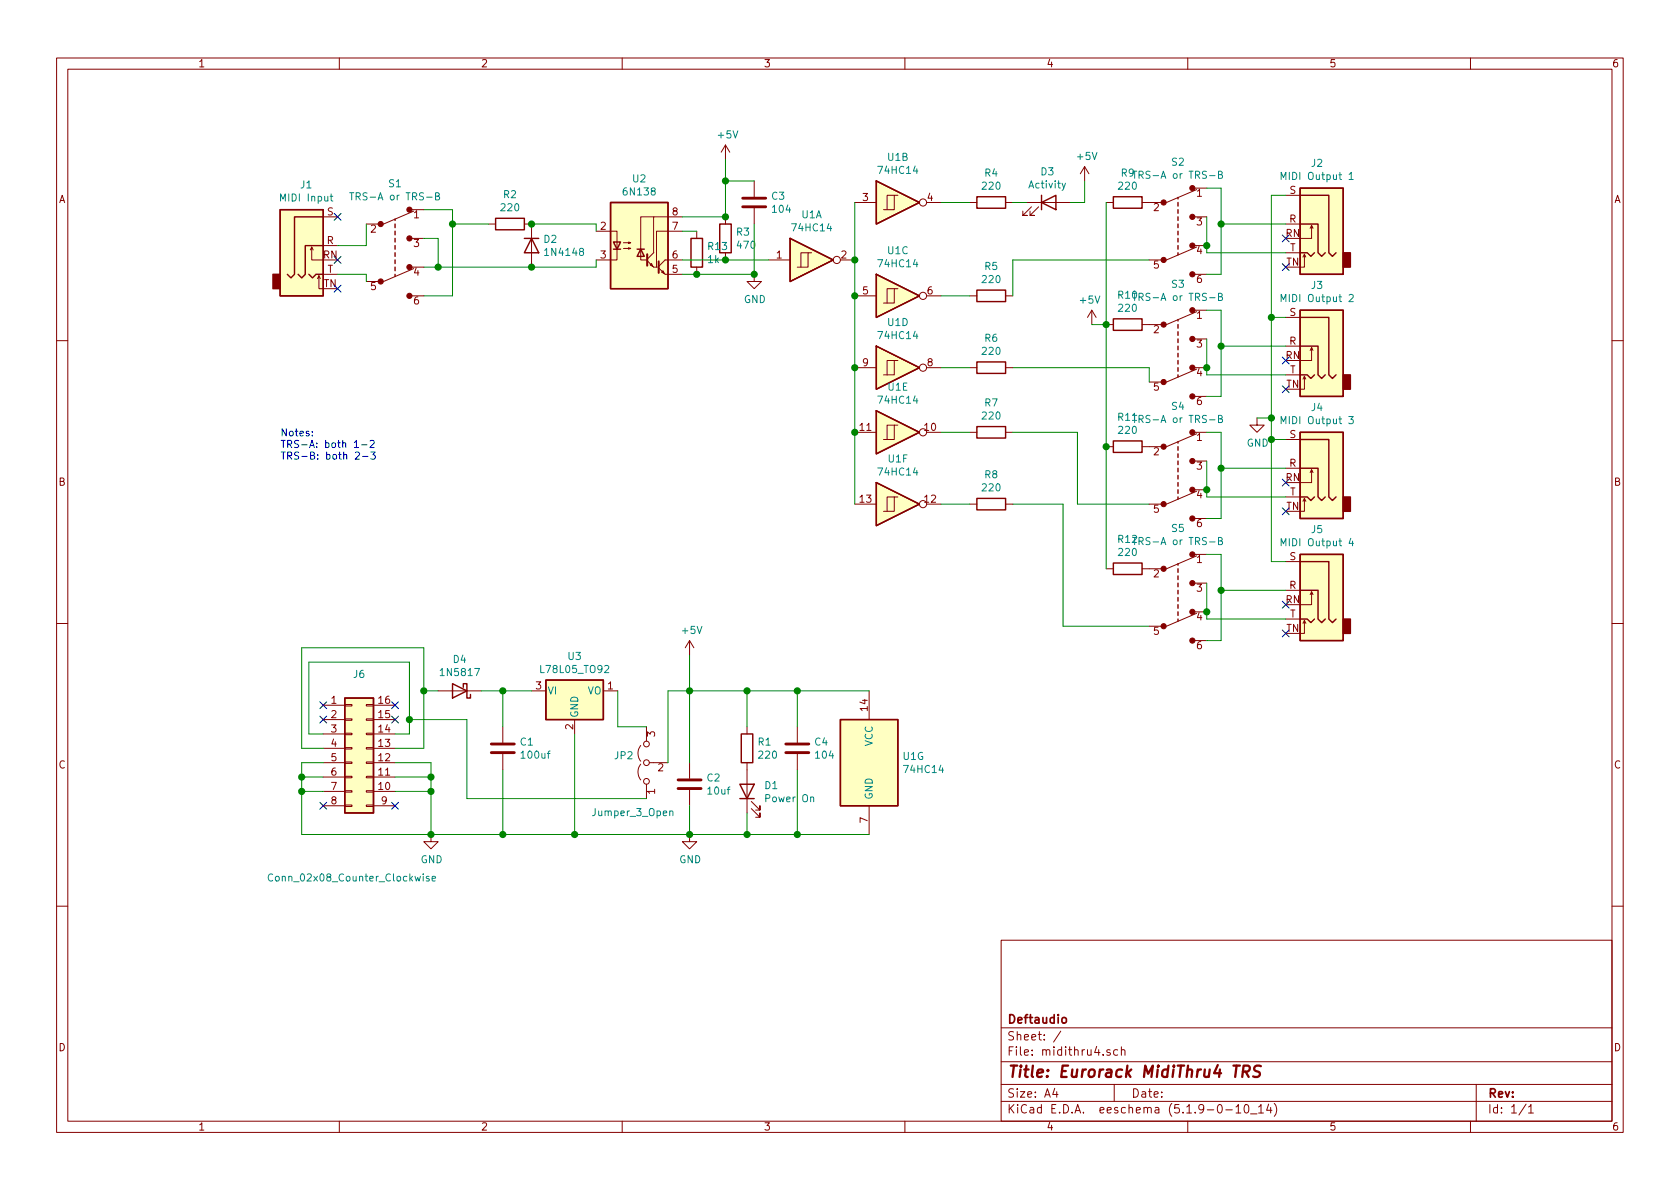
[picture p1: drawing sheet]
<svg xmlns="http://www.w3.org/2000/svg" width="297mm" height="210mm" viewBox="0 0 297 210" stroke-linecap="round" stroke-linejoin="round" font-family="sans-serif">
<g fill="none" stroke="#840000" stroke-width=".18">
<path d="M10 10.3h277v189.9h-277zM12 12.2h273v186.1h-273zM60 10.3v1.9M110 10.3v1.9M160 10.3v1.9M210 10.3v1.9M260 10.3v1.9M57.1 38.3h2.6M64.8 39.6h2.5M72.4 37.1h2.5M73.2 37.3l-5.4 2.3M86.4 39.6h1.2"/>
<path d="M92.7 39.6h1.3v7.6M115.6 38.3h-2.3v7.7h1M120.6 38.3h-5v6.4l-1.2 1.1M128.3 25.6l-.8 1.3M128.3 25.6v2.6M128.3 38.3v1.3M128.3 25.6l.7 1.3M133.3 32v2.8M133.3 36.8v2.8M151.1 35.8h3.8M158.1 34.5h-1.3v2.6M158.7 34.5h-.6v2.6h-1.9"/>
<path d="M163.8 35.8h2.6M171.4 35.8h1.3M177.8 35.8h1.3M181.6 35.8h7.6M182.4 36.6l-1.6 1.5h.8h-.8v-.8M183.6 36.6l-1.5 1.5h.8h-.8v-.8M191.8 29.5l-.8 1.2M191.8 29.5v2.5M191.8 29.5l.7 1.2M195.6 35.8h1.2M201.9 35.8h3.8M210.8 33.3h2.6"/>
<path d="M210.8 38.3h2.6M211.6 33.5l-5.4 2.3M227.3 39.6h2.6M227.3 34.5h2.6M231.9 39.9l-.3 .5M54.9 44.2l.2-.5v2.3h2M55.1 43.7l.3 .5M56.1 49.3l.3-.5v2.2h.7M56.4 48.8l.2 .5M57.1 43.4h2.6M57.1 48.5h2.6M64.8 49.8h2.5"/>
<path d="M72.4 52.3h2.5M72.4 47.2h2.5M72.4 42.2h2.5M73.2 47.5l-5.4 2.3M105.4 40.9h3.7v5.1h-3.7M110.2 43.9h1.3l-.4 .2v-.3l.4 .1M110.2 42.9h1.3l-.4 .1v-.2l.4 .1M114.4 46.1l1.2 1.1h.6M114.9 46.9l.3-.3 .2 .5zM116.5 47.4l1.1 1.1h3M117 48.1l.2-.2 .3 .5zM120.6 40.9h-4.5v6.3"/>
<path d="M120.6 46h-3l-1.1 1.1M123.2 40.9v1.3M123.2 47.2v1.3M128.3 44.7v1.3M133.3 48.5v1.3h1.3l-1.3 1.2-1.2-1.2h1.2M135.9 46h3.8M142.9 44.7h-1.3v2.5M143.5 44.7h-.6v2.5h-1.9M148.6 46h2.5M151.1 52.3h3.8M158.1 51h-1.3v2.6M158.7 51h-.6v2.6h-1.9"/>
<path d="M163.8 52.3h2.6M171.4 52.3h1.3M177.8 52.3h1.3M193 54.9l.8 1.2M193 54.9v2.5M193 54.9l-.7 1.2M195.6 57.4h1.2M201.9 57.4h3.8M203.2 46h2.5M210.8 43.4h2.6M210.8 48.5h2.6M210.8 54.9h2.6"/>
<path d="M210.8 59.9h2.6M211.6 43.7l-5.4 2.3M211.6 55.1l-5.4 2.3M227.3 56.1h2.6M227.3 44.7h2.6M230.6 45l-.2 .5M230.9 45.5l-.3-.5v2.2h-.7M232.2 40.4l-.3-.5v2.3h-2M10 60.2h2M151.1 65h3.8M151.1 76.4h3.8M158.1 63.7h-1.3v2.6"/>
<path d="M158.1 75.2h-1.3v2.5M158.7 63.7h-.6v2.6h-1.9M158.7 75.2h-.6v2.5h-1.9M163.8 65h2.6M163.8 76.4h2.6M171.4 65h1.3M171.4 76.4h1.3M177.8 65h1.3M177.8 76.4h1.3M195.6 79h1.2M201.9 79h3.8M203.2 67.6h2.5"/>
<path d="M210.8 65h2.6M210.8 76.4h2.6M210.8 70.1h2.6M211.6 65.3l-5.4 2.3M211.6 76.7l-5.4 2.3M222.2 73.9v1.3h1.3l-1.3 1.2-1.2-1.2h1.2M227.3 77.7h2.6M227.3 61.2h2.6M227.3 66.3h2.6M230.6 66.5l-.2 .6M230.9 67.1l-.3-.6v2.3h-.7M231.9 61.5l-.3 .5"/>
<path d="M232.2 62l-.3-.5v2.2h-2M285 60.2h2M151.1 89.1h3.8M158.1 87.9h-1.3v2.5M158.7 87.9h-.6v2.5h-1.9M163.8 89.1h2.6M171.4 89.1h1.3M177.8 89.1h1.3M203.2 89.1h2.5M210.8 81.5h2.6M210.8 86.6h2.6M210.8 91.7h2.6"/>
<path d="M210.8 98h2.6M211.6 86.9l-5.4 2.2M211.6 98.3l-5.4 2.3M227.3 99.3h2.6M227.3 82.8h2.6M227.3 87.9h2.6M230.6 88.1l-.2 .5M230.9 88.6l-.3-.5v2.3h-.7M231.9 83.1l-.3 .5M232.2 83.6l-.3-.5v2.2h-2M10 110.3h2M121.9 113.3v2.5"/>
<path d="M121.9 113.3l-.7 1.2M121.9 113.3l.8 1.2M195.6 100.6h1.2M201.9 100.6h3.8M203.2 110.7h2.5M210.8 103.1h2.6M210.8 108.2h2.6M210.8 113.3h2.6M211.6 108.5l-5.4 2.2M227.3 104.4h2.6M227.3 109.5h2.6M230.6 109.7l-.2 .5"/>
<path d="M230.9 110.2l-.3-.5v2.3h-.7M231.9 104.6l-.3 .6M232.2 105.2l-.3-.6v2.3h-2M285 110.3h2M57.1 134.9h3.9M57.1 124.7h3.9M57.1 139.9h3.9M57.1 137.4h3.9M57.1 132.3h3.9M57.1 129.8h3.9M57.1 127.2h3.9M61 137.3h1.2v.2h-1.2z"/>
<path d="M61 139.8h1.2v.3h-1.2zM61 134.7h1.2v.3h-1.2zM61 129.7h1.2v.2h-1.2zM61 127.1h1.2v.3h-1.2zM61 124.6h1.2v.2h-1.2zM61 132.2h1.2v.3h-1.2zM64.8 137.3h1.2v.2h-1.2zM64.8 139.8h1.2v.3h-1.2zM64.8 134.7h1.2v.3h-1.2zM64.8 129.7h1.2v.2h-1.2zM64.8 127.1h1.2v.3h-1.2zM64.8 124.6h1.2v.2h-1.2z"/>
<path d="M64.8 132.2h1.2v.3h-1.2zM66 134.9h3.8M66 124.7h3.8M66 139.9h3.8M66 137.4h3.8M66 132.3h3.8M66 129.8h3.8M66 127.2h3.8M77.5 122.2h7.6M88.9 128.5v2.8M88.9 133.3v2.8M94 122.2h2.5"/>
<path d="M101.6 127.2v2.6M106.7 122.2h2.5M113.3 135.1a2.26 2.26 0 0 0 0 2.8M113.3 131.8a2.26 2.26 0 0 0 0 2.8M114.3 128.5v2.6M114.3 138.7v2.5M114.8 134.9h3.3M121.9 134.9v2.8M121.9 139.7v2.8M132.1 128.5v1.3M132.1 134.9v8.9M141 128.5v2.8"/>
<path d="M141 133.3v2.8M153.7 122.2v5M57.1 142.5h3.9M61 142.4h1.2v.2h-1.2zM64.8 142.4h1.2v.2h-1.2zM66 142.5h3.8M76.2 147.6v1.2h1.3l-1.3 1.3-1.3-1.3h1.3M121.9 147.6v1.2h1.3l-1.3 1.3-1.3-1.3h1.3M132.8 143l1.6 1.5v-.7v.7h-.8M132.8 141.7l1.6 1.6v-.8v.8h-.8M153.7 142.5v5.1M10 160.2h2"/>
<path d="M177 166.3h108v32h-108zM285 160.2h2M60 198.3v1.9M110 198.3v1.9M160 198.3v1.9M177 194.8h108M177 191.8h108M177 187.8h108M177 181.8h108M186.5 192.5l-.4 1h1M186.8 193v1M187.6 182.3l-1.3 2"/>
<path d="M196.3 185.7a.37 .37 0 0 0-.6 .1l.1 .2 .5 .2v.1l-.2 .3-.4-.1M197 191.8v3M197.6 185.7l-.4-.1-.3 .3 .1 .6 .2 .1 .4-.1M198.3 185.7a.37 .37 0 0 1 .6 .1v.8M198.3 185.1v1.5M210 198.3v1.9M216.7 196.3h1.2M218.5 195.8l.4-.5v1.5M218.5 196.8h.9M220.1 195.5l.3-.2a.94 .94 0 0 1 0 1.5 .82 .82 0 0 1-.3-1.3zM221.1 197h1.1M222.5 195.8l.5-.5v1.5"/>
<path d="M222.5 196.8h.9M224.3 195.2l-.3 1.1h.9M224.7 195.8v1M225.3 195.1a1.71 1.71 0 0 1 0 2.3M260 198.3v1.9M261 191.8v6.5M269.8 195.2l-1.2 2M270.3 195.8l.4-.5v1.5M270.3 196.8h.8"/>
<circle cx="163.2" cy="35.8" r=".63"/>
<circle cx="148" cy="46" r=".63"/>
<circle cx="163.2" cy="52.3" r=".63"/>
<circle cx="163.2" cy="76.4" r=".63"/>
<circle cx="163.2" cy="65" r=".63"/>
<circle cx="163.2" cy="89.1" r=".63"/>
<circle cx="114.3" cy="138.2" r=".51"/>
<circle cx="114.3" cy="134.9" r=".51"/>
<circle cx="114.3" cy="131.6" r=".51"/>
</g>
<path d="M218.1 188.4h1.1M219.8 189.5h.7a.56 .56 0 0 0 .5-.5 .56 .56 0 0 0-.4-.6h-.7l-.3 2M220.2 189.5l.6 .9M222.9 188.5l-.7-.1-.3 .2a.46 .46 0 0 0 .2 .8l.3 .1a.48 .48 0 0 1 .4 .5 .48 .48 0 0 1-.5 .4l-.7-.1" fill="none" stroke="#840000" stroke-width=".41"/>
<path d="M187.8 180.1l.2-.2 .5 .2v.7l-.3 .1-.4-.1z" fill="none" stroke="#840000" stroke-width=".3"/>
<g fill="#840000" stroke="#840000" stroke-width=".18">
<circle cx="205.7" cy="46" r=".46"/>
<circle cx="205.7" cy="35.8" r=".46"/>
<circle cx="210.8" cy="48.5" r=".46"/>
<circle cx="210.8" cy="43.4" r=".46"/>
<circle cx="210.8" cy="38.3" r=".46"/>
<circle cx="210.8" cy="33.3" r=".46"/>
<circle cx="205.7" cy="67.6" r=".46"/>
<circle cx="205.7" cy="57.4" r=".46"/>
<circle cx="210.8" cy="70.1" r=".46"/>
<circle cx="210.8" cy="65" r=".46"/>
<circle cx="210.8" cy="59.9" r=".46"/>
<circle cx="210.8" cy="54.9" r=".46"/>
<circle cx="205.7" cy="89.1" r=".46"/>
<circle cx="205.7" cy="79" r=".46"/>
<circle cx="210.8" cy="91.7" r=".46"/>
<circle cx="210.8" cy="86.6" r=".46"/>
<circle cx="210.8" cy="81.5" r=".46"/>
<circle cx="210.8" cy="76.4" r=".46"/>
<circle cx="205.7" cy="110.7" r=".46"/>
<circle cx="205.7" cy="100.6" r=".46"/>
<circle cx="210.8" cy="113.3" r=".46"/>
<circle cx="210.8" cy="108.2" r=".46"/>
<circle cx="210.8" cy="103.1" r=".46"/>
<circle cx="210.8" cy="98" r=".46"/>
<circle cx="67.3" cy="49.8" r=".46"/>
<circle cx="67.3" cy="39.6" r=".46"/>
<circle cx="72.4" cy="52.3" r=".46"/>
<circle cx="72.4" cy="47.2" r=".46"/>
<circle cx="72.4" cy="42.2" r=".46"/>
<circle cx="72.4" cy="37.1" r=".46"/>
</g>
<g fill="none" stroke="#840000" stroke-width=".25">
<path d="M49.5 37.1h7.6v15.2h-7.6zM57.1 38.3h-5v10.2l-.7 .6-.6-.6M69.8 38.7v.3M69.8 39.6v.7M87.6 38.6h5.1v2h-5.1zM107.9 35.8h10.2v15.2h-10.2zM127.3 39.6h2v5.1h-2zM154.9 32l7.7 3.8-7.7 3.8zM172.7 34.8h5.1v2h-5.1zM184.1 35.8l2.6-1.3v2.6zM184.1 34.5v2.6M196.8 34.8h5.1v2h-5.1z"/>
<path d="M208.3 34.9v.3M208.3 35.8v.6M208.3 37.1v.6M208.3 38.3v.7M208.3 39.6v.7M229.9 33.3h7.6v15.2h-7.6zM229.9 39.6h3.1v5.1l.7 .6 .6-.6M229.9 34.5h5v10.2l.7 .6 .6-.6M54.6 48.5l.6 .6 .7-.6h1.2M57.1 43.4h-3.1v5.1l-.7 .6-.6-.6M69.8 40.9v.6M69.8 42.2v.6"/>
<path d="M69.8 43.4v.7M69.8 44.7v.6M69.8 46v.6M69.8 47.2v.7M69.8 48.5v.4M92.7 42.2h2.5M94 42.2l1.2 2.5h-2.5zM108.5 42.8h1.2l-.6 1.3zM108.5 44.1h1.2M112.6 44.1h1.3M113.3 44.1l.6 1.2h-1.3zM122.2 42.2h2v5h-2z"/>
<path d="M139.7 42.2l7.6 3.8-7.6 3.8zM154.9 48.5l7.7 3.8-7.7 3.8zM172.7 51.3h5.1v2h-5.1zM196.8 56.4h5.1v2h-5.1zM208.3 40.9v.6M208.3 42.2v.6M208.3 43.4v.7M208.3 44.7v.4M208.3 56.5v.3M208.3 57.4v.6M208.3 58.7v.6M208.3 59.9v.7"/>
<path d="M229.9 54.9h7.6v15.2h-7.6zM229.9 56.1h5v10.2l.7 .6 .6-.6M229.9 44.7h1.2l.7 .6 .6-.6M154.9 61.2l7.7 3.8-7.7 3.8zM154.9 72.6l7.7 3.8-7.7 3.9zM172.7 64h5.1v2h-5.1zM172.7 75.4h5.1v2.1h-5.1zM196.8 78h5.1v2h-5.1zM208.3 61.2v.6M208.3 62.5v.6M208.3 63.7v.7M208.3 65v.7"/>
<path d="M208.3 66.3v.4M208.3 78.1v.3M208.3 79v.6M229.9 76.4h7.6v15.3h-7.6zM229.9 77.7h5v10.2l.7 .6 .6-.6M229.9 66.3h1.2l.7 .6 .6-.6M229.9 61.2h3.1v5.1l.7 .6 .6-.6M154.9 85.3l7.7 3.8-7.7 3.9zM172.7 88.1h5.1v2.1h-5.1zM196.8 99.6h5.1v2h-5.1zM208.3 80.3v.6M208.3 81.5v.7"/>
<path d="M208.3 82.8v.6M208.3 84.1v.6M208.3 85.3v.7M208.3 86.6v.6M208.3 87.9v.4M208.3 99.7v.2M229.9 98h7.6v15.3h-7.6zM229.9 99.3h5v10.2l.7 .6 .6-.6M229.9 87.9h1.2l.7 .6 .6-.6M229.9 82.8h3.1v5.1l.7 .6 .6-.6M208.3 100.6v.6M208.3 101.8v.7"/>
<path d="M208.3 103.1v.7M208.3 104.4v.6M208.3 105.7v.6M208.3 106.9v.7M208.3 108.2v.6M208.3 109.5v.3M229.9 109.5h1.2l.7 .6 .6-.6M229.9 104.4h3.1v5.1l.7 .6 .6-.6M61 123.4h5v20.4h-5zM80 120.9l2.5 1.3-2.5 1.2zM81.9 121.5v-.6h.6v2.5h.7v-.6M96.5 120.3h10.2v6.9h-10.2z"/>
<path d="M130.8 138.7h2.5l-1.2 2.5zM131.1 129.8h2v5.1h-2zM148.6 127.2h10.1v15.3h-10.1zM130.8 141.2h2.5"/>
</g>
<g fill="none" stroke="#008484" stroke-width=".18">
<path d="M58.4 34.7h.5M58.5 34.3v1.1l.4 .2M61.8 34.1h.8M62.2 34.1v1.3M77 34.7l.5-.1 .2-.2-.1-.2-.6-.1v1.3h.5l.2-.2v-.3l-.3-.2M188.4 32.4l-.4 1.1-.2 .2M215.4 30.9l.6-.1 .1-.2-.1-.2-.6-.1v1.2h.5l.2-.1 .1-.3-.4-.2M226.5 31.7v-1.2l.4 .9 .5-.9v1.2M238.5 30.8l.4-.3v1.2M238.5 31.7h.8M215.4 52.5l.6-.1 .1-.2-.1-.2-.6-.1v1.2h.5l.2-.1 .1-.3-.4-.2M226.5 53.3v-1.2l.4 .9 .5-.9v1.2"/>
<path d="M238.5 52.2l.5-.1 .2 .1 .1 .2-.1 .2-.7 .7h.8M215.4 74.1l.6-.1 .1-.2-.1-.2-.6-.1v1.2h.5l.2-.1 .1-.3-.4-.2M226.5 74.9v-1.2l.4 .9 .5-.9v1.2M238.5 73.7h.8l-.5 .4 .4 .2v.5l-.2 .1-.5-.1M215.4 95.7l.6-.1 .1-.2-.1-.2-.6-.2v1.3h.5l.2-.1 .1-.3-.4-.2M226.5 96.5v-1.3l.4 1 .5-1v1.3M238.8 95.2l-.3 .9h.8M239.1 95.7v.8M48.2 154.7a.6 .6 0 0 0-.8 .4 .6 .6 0 0 0 .6 .7l.2-.1M75.8 155h-.2l-.2 .1v.2l.4 .1v.3h-.4M76.4 155.4l.6-.1-.1-.3h-.3l-.2 .1 .1 .6h.4M118.4 143.5l.2-.1 .3 .1 .1 .7"/>
</g>
<g fill="#ffffc2" stroke="#ffffc2" stroke-width=".18">
<path d="M139.7 42.2l7.6 3.8-7.6 3.8z"/>
<path d="M154.9 32l7.7 3.8-7.7 3.8z"/>
<path d="M154.9 48.5l7.7 3.8-7.7 3.8z"/>
<path d="M154.9 61.2l7.7 3.8-7.7 3.8z"/>
<path d="M154.9 72.6l7.7 3.8-7.7 3.9z"/>
<path d="M154.9 85.3l7.7 3.8-7.7 3.9z"/>
<path d="M148.6 127.2h10.1v15.3h-10.1z"/>
<path d="M107.9 35.8h10.2v15.2h-10.2z"/>
<path d="M229.9 98h7.6v15.3h-7.6z"/>
<path d="M229.9 76.4h7.6v15.3h-7.6z"/>
<path d="M229.9 54.9h7.6v15.2h-7.6z"/>
<path d="M229.9 33.3h7.6v15.2h-7.6z"/>
<path d="M49.5 37.1h7.6v15.2h-7.6z"/>
<path d="M96.5 120.3h10.2v6.9h-10.2z"/>
<path d="M61 123.4h5v20.4h-5z"/>
</g>
<path d="M114.4 45v2M116.5 46.2v2.1" fill="none" stroke="#840000" stroke-width=".36"/>
<g fill="#840000" stroke="#840000" stroke-width=".25">
<path d="M237.5 109.5h1.3v2.5h-1.3z"/>
<path d="M237.5 87.9h1.3v2.5h-1.3z"/>
<path d="M237.5 66.3h1.3v2.5h-1.3z"/>
<path d="M237.5 44.7h1.3v2.5h-1.3z"/>
<path d="M48.3 48.5h1.2v2.5h-1.2z"/>
</g>
<path d="M131.3 36.6h4.1M131.3 35h4.1M86.9 133.1h4M86.9 131.6h4M119.9 139.4h4.1M119.9 137.9h4.1M138.9 133.1h4.1M138.9 131.6h4.1" fill="none" stroke="#840000" stroke-width=".51"/>
<g fill="none" stroke="#008400" stroke-width=".18">
<path d="M64.8 39.6v3.8h-5.1M74.9 37.1h5.1v15.2h-5.1M80 39.6h6.4M94 39.6h11.4v1.3M128.3 28.2v10.1h-7.7M128.3 32h5M133.3 39.6v8.9h-12.7M151.1 35.8v53.3M166.4 35.8h5M179.1 35.8h2.5M191.8 32v3.8h-2.6M195.6 35.8v64.8"/>
<path d="M213.4 38.3v6.4h13.9M213.4 33.3h2.5v15.2h-2.5M215.9 39.6h11.4M227.3 34.5h-2.5v64.8h2.5M59.7 48.5h5.1v1.3M74.9 42.2h2.6v5M105.4 46v1.2h-30.5M120.6 40.9h2.6M120.6 46h15.3M166.4 52.3h5M193 57.4h2.6M203.2 46h-24.1v6.3"/>
<path d="M213.4 59.9v6.4h13.9M213.4 54.9h2.5v15.2h-2.5M224.8 56.1h2.5M166.4 76.4h5M166.4 65h5M179.1 76.4h11.4v12.7h12.7M179.1 65h24.1v2.6M213.4 76.4h2.5v15.3h-2.5M215.9 61.2h11.4M222.2 73.9h2.6M224.8 77.7h2.5M166.4 89.1h5"/>
<path d="M179.1 89.1h8.9v21.6h15.2M213.4 81.5v6.4h13.9M213.4 98h2.5v15.3h-2.5M215.9 82.8h11.4M121.9 115.8v19.1M213.4 103.1v6.4h13.9M215.9 104.4h11.4M53.3 137.4h3.8M53.3 139.9h3.8M57.1 134.9h-3.8v12.7h100.4M57.1 132.3h-3.8v-17.8h21.6v17.8h-5.1M57.1 129.8h-2.5v-12.7h17.8v12.7h-2.6"/>
<path d="M69.8 134.9h6.4v12.7M69.8 137.4h6.4M69.8 139.9h6.4M72.4 127.2h10.1v14h31.8M74.9 122.2h2.6M85.1 122.2h8.9M88.9 122.2v6.3M88.9 136.1v11.5M101.6 129.8v17.8M109.2 122.2v6.3h5.1M132.1 122.2v6.3M141 122.2v6.3"/>
<path d="M141 136.1v11.5M153.7 122.2h-35.6v12.7M121.9 142.5v5.1M132.1 143.8v3.8"/>
</g>
<path d="M55.2 77v.1M55.2 76.3v.1M62.7 78.2l.3-.3v1.2M62.7 79.1h.7M63.9 78.7h1M65.4 78l.5-.1 .2 .1 .1 .2-.1 .2-.7 .7h.8M65.6 79.9h.7l-.4 .5 .4 .1v.6l-.2 .1-.5-.1M62.8 80.1l.5-.2 .3 .4-.8 .9h.8M64.1 80.7h1" fill="none" stroke="#0000c2" stroke-width=".18"/>
<g fill="#008400" stroke="#008400" stroke-width=".25">
<circle cx="224.8" cy="77.7" r=".51"/>
<circle cx="224.8" cy="56.1" r=".51"/>
<circle cx="213.4" cy="43.4" r=".51"/>
<circle cx="151.1" cy="46" r=".51"/>
<circle cx="151.1" cy="52.3" r=".51"/>
<circle cx="213.4" cy="65" r=".51"/>
<circle cx="151.1" cy="65" r=".51"/>
<circle cx="151.1" cy="76.4" r=".51"/>
<circle cx="94" cy="39.6" r=".51"/>
<circle cx="213.4" cy="86.6" r=".51"/>
<circle cx="80" cy="39.6" r=".51"/>
<circle cx="77.5" cy="47.2" r=".51"/>
<circle cx="94" cy="47.2" r=".51"/>
<circle cx="132.1" cy="122.2" r=".51"/>
<circle cx="121.9" cy="122.2" r=".51"/>
<circle cx="213.4" cy="108.2" r=".51"/>
<circle cx="74.9" cy="122.2" r=".51"/>
<circle cx="88.9" cy="122.2" r=".51"/>
<circle cx="121.9" cy="147.6" r=".51"/>
<circle cx="195.6" cy="57.4" r=".51"/>
<circle cx="72.4" cy="127.2" r=".51"/>
<circle cx="195.6" cy="79" r=".51"/>
<circle cx="76.2" cy="147.6" r=".51"/>
<circle cx="224.8" cy="73.9" r=".51"/>
<circle cx="101.6" cy="147.6" r=".51"/>
<circle cx="88.9" cy="147.6" r=".51"/>
<circle cx="141" cy="122.2" r=".51"/>
<circle cx="123.2" cy="48.5" r=".51"/>
<circle cx="76.2" cy="139.9" r=".51"/>
<circle cx="53.3" cy="139.9" r=".51"/>
<circle cx="76.2" cy="137.4" r=".51"/>
<circle cx="53.3" cy="137.4" r=".51"/>
<circle cx="128.3" cy="46" r=".51"/>
<circle cx="215.9" cy="104.4" r=".51"/>
<circle cx="133.4" cy="48.5" r=".51"/>
<circle cx="215.9" cy="39.6" r=".51"/>
<circle cx="128.3" cy="32" r=".51"/>
<circle cx="132.1" cy="147.6" r=".51"/>
<circle cx="215.9" cy="61.2" r=".51"/>
<circle cx="141" cy="147.6" r=".51"/>
<circle cx="128.3" cy="38.3" r=".51"/>
<circle cx="215.9" cy="82.8" r=".51"/>
</g>
<g fill="none" stroke="#000084" stroke-width=".18">
<path d="M59.1 37.7l1.2 1.3M60.3 37.7l-1.2 1.3M59.1 50.4l1.2 1.3M59.1 45.4l1.2 1.2M60.3 50.4l-1.2 1.3M60.3 45.4l-1.2 1.2M226.7 41.5l1.2 1.3M226.7 46.6l1.2 1.2M227.9 41.5l-1.2 1.3M227.9 46.6l-1.2 1.2M226.7 63.1l1.2 1.3M226.7 68.2l1.2 1.2"/>
<path d="M227.9 63.1l-1.2 1.3M227.9 68.2l-1.2 1.2M226.7 84.7l1.2 1.2M226.7 89.8l1.2 1.2M227.9 84.7l-1.2 1.2M227.9 89.8l-1.2 1.2M226.7 106.3l1.2 1.2M226.7 111.4l1.2 1.2M227.9 106.3l-1.2 1.2M227.9 111.4l-1.2 1.2M56.5 124.1l1.3 1.2M56.5 126.6l1.3 1.3"/>
<path d="M57.8 124.1l-1.3 1.2M57.8 126.6l-1.3 1.3M69.2 124.1l1.3 1.2M69.2 126.6l1.3 1.3M70.5 124.1l-1.3 1.2M70.5 126.6l-1.3 1.3M56.5 141.9l1.3 1.2M57.8 141.9l-1.3 1.2M69.2 141.9l1.3 1.2M70.5 141.9l-1.3 1.2"/>
</g>
<text font-size="2.8" fill="#840000" x="178" y="190.5">Title: Eurorack MidiThru4 TRS</text>
<g font-size="2.1" fill="#840000">
<text x="178" y="184">Sheet: /</text>
<text x="178" y="181">Deftaudio</text>
<text x="178" y="186.7">File: midithru4.sch</text>
<text x="178" y="196.9">KiCad E.D.A. eeschema (5.1.9-0-10_14)</text>
<text x="178" y="194.1">Size: A4</text>
<text x="200" y="194.1">Date:</text>
<text x="263" y="194.1">Rev:</text>
<text x="263" y="196.9">Id: 1/1</text>
</g>
<g font-size="1.8" fill="#840000">
<text x="35" y="11.9">1</text>
<text x="85" y="11.9">2</text>
<text x="135" y="11.9">3</text>
<text x="185" y="11.9">4</text>
<text x="235" y="11.9">5</text>
<text x="285" y="11.9">6</text>
<text x="10.4" y="35.9">A</text>
<text x="152.6" y="35.6">3</text>
<text x="164" y="35.6">4</text>
<text x="211.6" y="34.8">1</text>
<text x="228" y="34.3">S</text>
<text x="285.4" y="35.9">A</text>
<text x="57.8" y="38.1">S</text>
<text x="65.6" y="41.1">2</text>
<text x="73.2" y="38.6">1</text>
<text x="106.2" y="40.6">2</text>
<text x="118.9" y="40.6">7</text>
<text x="118.9" y="38.1">8</text>
<text x="204" y="37.3">2</text>
<text x="211.6" y="39.9">3</text>
<text x="227.3" y="41.9">RN</text>
<text x="228" y="39.4">R</text>
<text x="57.1" y="45.7">RN</text>
<text x="57.8" y="43.2">R</text>
<text x="73.2" y="43.7">3</text>
<text x="106.2" y="45.7">3</text>
<text x="118.9" y="45.7">6</text>
<text x="137.3" y="45.7">1</text>
<text x="148.7" y="45.7">2</text>
<text x="204" y="47.5">5</text>
<text x="211.6" y="45">4</text>
<text x="227.4" y="47">TN</text>
<text x="228.1" y="44.4">T</text>
<text x="57.3" y="50.8">TN</text>
<text x="57.9" y="48.3">T</text>
<text x="65.6" y="51.3">5</text>
<text x="73.2" y="48.8">4</text>
<text x="73.2" y="53.8">6</text>
<text x="118.9" y="48.3">5</text>
<text x="152.6" y="52.1">5</text>
<text x="164" y="52.1">6</text>
<text x="211.6" y="50">6</text>
<text x="204" y="58.9">2</text>
<text x="211.6" y="56.4">1</text>
<text x="228" y="55.9">S</text>
<text x="152.6" y="64.8">9</text>
<text x="164" y="64.8">8</text>
<text x="211.6" y="61.5">3</text>
<text x="227.3" y="63.5">RN</text>
<text x="228" y="61">R</text>
<text x="204" y="69.1">5</text>
<text x="211.6" y="66.5">4</text>
<text x="211.6" y="71.6">6</text>
<text x="227.4" y="68.6">TN</text>
<text x="228.1" y="66">T</text>
<text x="152.1" y="76.2">11</text>
<text x="163.5" y="76.2">10</text>
<text x="211.6" y="78">1</text>
<text x="228" y="77.5">S</text>
<text x="204" y="80.5">2</text>
<text x="211.6" y="83.1">3</text>
<text x="228" y="82.5">R</text>
<text x="10.4" y="85.9">B</text>
<text x="152.1" y="88.9">13</text>
<text x="163.5" y="88.9">12</text>
<text x="211.6" y="88.1">4</text>
<text x="227.3" y="85.1">RN</text>
<text x="228.1" y="87.6">T</text>
<text x="285.4" y="85.9">B</text>
<text x="204" y="90.7">5</text>
<text x="211.6" y="93.2">6</text>
<text x="227.4" y="90.2">TN</text>
<text x="211.6" y="99.6">1</text>
<text x="228" y="99.1">S</text>
<text x="204" y="102.1">2</text>
<text x="211.6" y="104.6">3</text>
<text x="227.3" y="106.7">RN</text>
<text x="228" y="104.1">R</text>
<text x="204" y="112.3">5</text>
<text x="211.6" y="109.7">4</text>
<text x="227.4" y="111.8">TN</text>
<text x="228.1" y="109.2">T</text>
<text x="211.6" y="114.8">6</text>
<text x="58.6" y="124.5">1</text>
<text x="67" y="124.5">16</text>
<text x="94.8" y="121.9">3</text>
<text x="107.5" y="121.9">1</text>
<text x="153.4" y="125.7" transform="rotate(-90 153.4 125.7)">14</text>
<text x="58.6" y="127">2</text>
<text x="58.6" y="129.5">3</text>
<text x="67" y="129.5">14</text>
<text x="67" y="127">15</text>
<text x="101.3" y="129" transform="rotate(-90 101.3 129)">2</text>
<text x="115.8" y="130.3" transform="rotate(-90 115.8 130.3)">3</text>
<text x="10.4" y="135.9">C</text>
<text x="58.6" y="132.1">4</text>
<text x="58.6" y="134.6">5</text>
<text x="58.6" y="137.2">6</text>
<text x="67" y="137.2">11</text>
<text x="67" y="134.6">12</text>
<text x="67" y="132.1">13</text>
<text x="116.4" y="136.4">2</text>
<text x="285.4" y="135.9">C</text>
<text x="58.6" y="139.7">7</text>
<text x="58.6" y="142.2">8</text>
<text x="67" y="139.7">10</text>
<text x="67.5" y="142.2">9</text>
<text x="115.8" y="140.4" transform="rotate(-90 115.8 140.4)">1</text>
<text x="153.4" y="145.5" transform="rotate(-90 153.4 145.5)">7</text>
<text x="10.4" y="185.9">D</text>
<text x="285.4" y="185.9">D</text>
<text x="35" y="199.9">1</text>
<text x="85" y="199.9">2</text>
<text x="135" y="199.9">3</text>
<text x="185" y="199.9">4</text>
<text x="235" y="199.9">5</text>
<text x="285" y="199.9">6</text>
</g>
<g font-size="1.8" fill="#008484">
<text x="127.1" y="24.5">+5V</text>
<text x="157" y="28.4">U1B</text>
<text x="190.6" y="28.3">+5V</text>
<text x="207.2" y="29.3">S2</text>
<text x="231.9" y="29.5">J2</text>
<text x="49.9" y="35.6">MIDI Input</text>
<text x="53.2" y="33.3">J1</text>
<text x="63.1" y="35.4">TRS-A or TRS-B</text>
<text x="68.8" y="33.1">S1</text>
<text x="89.1" y="35">R2</text>
<text x="110.4" y="34.6">6N138</text>
<text x="111.9" y="32.3">U2</text>
<text x="136.5" y="35.3">C3</text>
<text x="155.5" y="30.8">74HC14</text>
<text x="173.8" y="33.5">220</text>
<text x="174.1" y="31.2">R4</text>
<text x="182" y="33.3">Activity</text>
<text x="184.1" y="31">D3</text>
<text x="197.9" y="33.5">220</text>
<text x="198.3" y="31.2">R9 TRS-A or TRS-B</text>
<text x="227.1" y="31.8">MIDI Output 1</text>
<text x="88.7" y="37.4">220</text>
<text x="130.3" y="41.7">R3</text>
<text x="136.7" y="37.6">104</text>
<text x="140.3" y="40.9">74HC14</text>
<text x="141.8" y="38.6">U1A</text>
<text x="96.2" y="42.9">D2</text>
<text x="96.6" y="45.3">1N4148</text>
<text x="125.2" y="46.5">1k</text>
<text x="125.2" y="44.2">R13</text>
<text x="130.5" y="44">470</text>
<text x="155.5" y="47.3">74HC14</text>
<text x="157" y="45">U1C</text>
<text x="174.1" y="47.7">R5</text>
<text x="131.5" y="53.6">GND</text>
<text x="173.8" y="50.1">220</text>
<text x="191.1" y="53.7">+5V</text>
<text x="197.7" y="52.8">R10 TRS-A or TRS-B</text>
<text x="207.2" y="50.9">S3</text>
<text x="227.1" y="53.4">MIDI Output 2</text>
<text x="231.9" y="51.1">J3</text>
<text x="155.5" y="60">74HC14</text>
<text x="157" y="57.7">U1D</text>
<text x="197.9" y="55.1">220</text>
<text x="173.8" y="62.8">220</text>
<text x="174.1" y="60.4">R6</text>
<text x="155.5" y="71.4">74HC14</text>
<text x="157" y="69.1">U1E</text>
<text x="174.1" y="71.9">R7</text>
<text x="173.8" y="74.2">220</text>
<text x="197.7" y="74.4">R11 TRS-A or TRS-B</text>
<text x="197.9" y="76.7">220</text>
<text x="207.2" y="72.5">S4</text>
<text x="227.1" y="75">MIDI Output 3</text>
<text x="231.9" y="72.7">J4</text>
<text x="157.1" y="81.8">U1F</text>
<text x="220.4" y="79">GND</text>
<text x="155.5" y="84.1">74HC14</text>
<text x="173.8" y="86.9">220</text>
<text x="174.1" y="84.6">R8</text>
<text x="207.2" y="94.1">S5</text>
<text x="231.9" y="94.3">J5</text>
<text x="197.7" y="96">R12 TRS-A or TRS-B</text>
<text x="197.9" y="98.3">220</text>
<text x="227.1" y="96.6">MIDI Output 4</text>
<text x="120.7" y="112.1">+5V</text>
<text x="62.5" y="119.9">J6</text>
<text x="78.2" y="119.6">1N5817</text>
<text x="80.2" y="117.2">D4</text>
<text x="95.9" y="119">L78L05_TO92</text>
<text x="100.5" y="116.7">U3</text>
<text x="96.8" y="122.8">VI</text>
<text x="103.9" y="122.8">VO</text>
<text x="92" y="131.8">C1</text>
<text x="102.2" y="127" transform="rotate(-90 102.2 127)">GND</text>
<text x="134.1" y="131.8">R1</text>
<text x="144.1" y="131.8">C4</text>
<text x="154.3" y="132" transform="rotate(-90 154.3 132)">VCC</text>
<text x="92.3" y="134.2">100uf</text>
<text x="108.7" y="134.3">JP2</text>
<text x="134.3" y="134.2">220</text>
<text x="144.3" y="134.2">104</text>
<text x="159.7" y="134.4">U1G</text>
<text x="160.1" y="136.7">74HC14</text>
<text x="125" y="138.2">C2</text>
<text x="125.2" y="140.5">10uf</text>
<text x="135.3" y="139.5">D1</text>
<text x="135.5" y="141.9">Power On</text>
<text x="154.3" y="141.5" transform="rotate(-90 154.3 141.5)">GND</text>
<text x="105" y="144.3">Jumper_3_Open</text>
<text x="48.3" y="155.9">Conn_02x08_Counter_Clockwise</text>
<text x="74.4" y="152.6">GND</text>
<text x="120.1" y="152.6">GND</text>
</g>
<g font-size="1.8" fill="#0000c2">
<text x="49.5" y="77.2">Notes:</text>
<text x="49.5" y="79.2">TRS-A: both 1-2</text>
<text x="49.5" y="81.3">TRS-B: both 2-3</text>
</g>
</svg>
